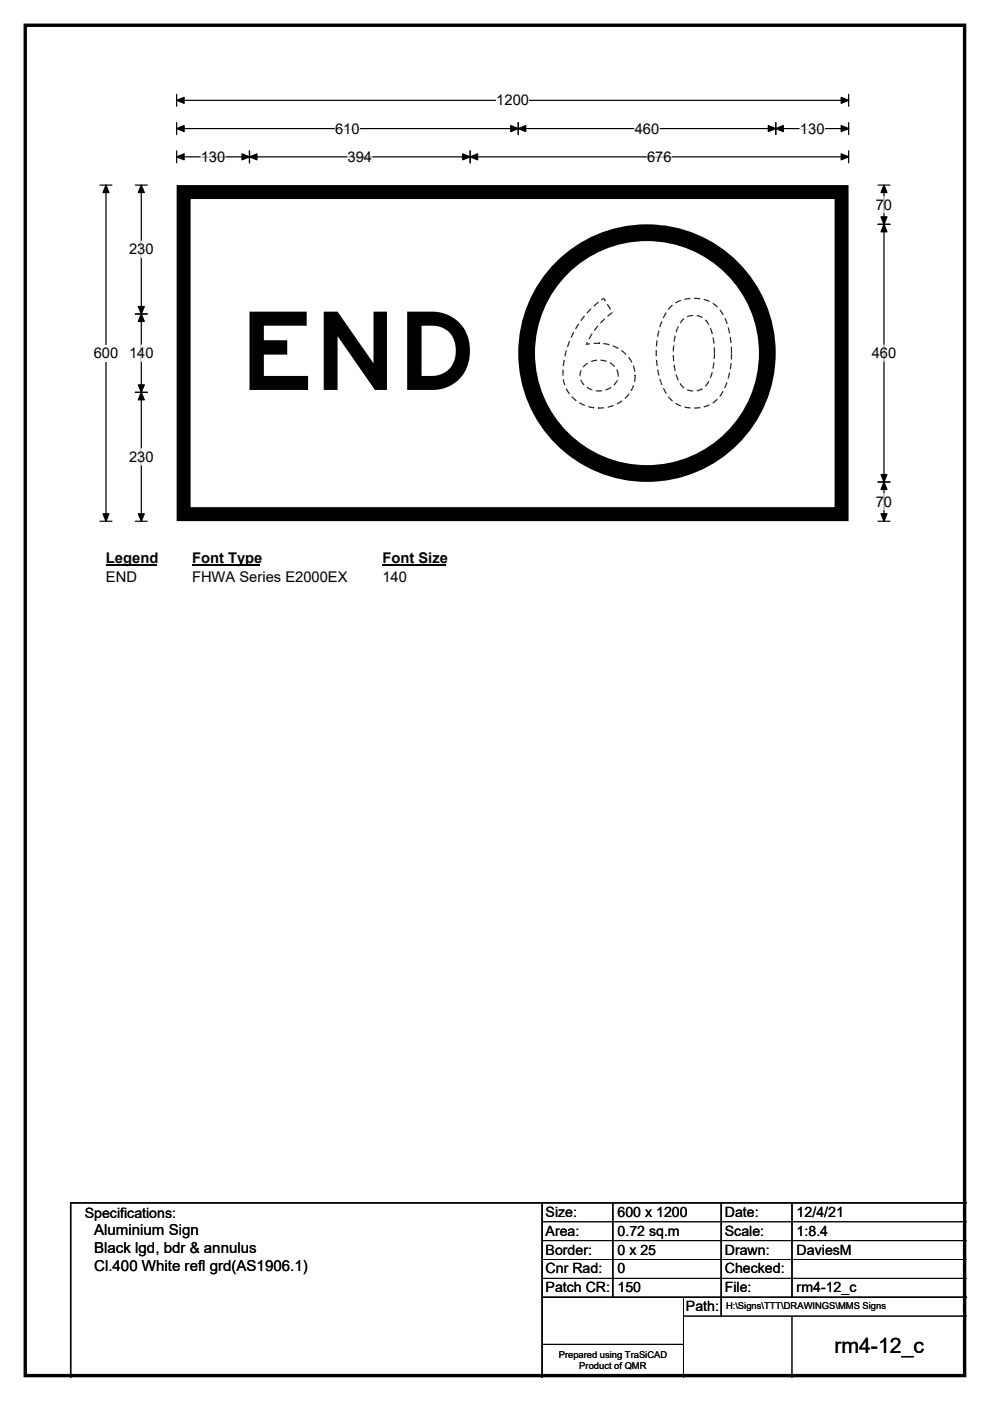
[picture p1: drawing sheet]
<svg xmlns="http://www.w3.org/2000/svg" width="210mm" height="297mm" viewBox="0 0 210 297" stroke-linecap="round" stroke-linejoin="round" font-family="sans-serif">
<path d="M5.4 5.4h199.2v286.3h-199.2z" fill="none" stroke="#000" stroke-width=".72"/>
<path d="M37.5 21.3h142.5M37.5 20v2.5M180 20v2.5" fill="none" stroke="#000" stroke-width=".25"/>
<path d="M37.5 21.3l1.6-.7v1.3zM178.4 20.6l1.6 .7-1.6 .6z" fill="#000" stroke="#000" stroke-width=".25"/>
<path d="M105.3 19.5h6.9v3.5h-6.9z" fill="#fff"/>
<g fill="none" stroke="#000" stroke-width=".25">
<path d="M21.2 39.2h2.5M22.5 39.2v71.3M37.5 27.3h142.5M37.5 26v2.5M37.5 32v2.5M37.5 33.3h142.5M52.9 32v2.5M99.7 32v2.5M109.9 26v2.5M164.5 26v2.5M180 26v2.5M180 32v2.5"/>
<path d="M21.2 110.5h2.5"/>
</g>
<g fill="#000" stroke="#000" stroke-width=".25">
<path d="M22.5 39.2l.6 1.6h-1.3zM37.5 27.3l1.6-.7v1.3zM37.5 33.3l1.6-.7v1.3zM52.9 33.3l1.6-.7v1.3zM51.3 32.6l1.6 .7-1.6 .6zM98.1 32.6l1.6 .7-1.6 .6zM99.7 33.3l1.6-.7v1.3zM109.9 27.3l1.6-.7v1.3zM108.3 26.6l1.6 .7-1.6 .6zM163 26.6l1.5 .7-1.5 .6zM164.5 27.3l1.6-.7v1.3zM178.4 26.6l1.6 .7-1.6 .6z"/>
<path d="M178.4 32.6l1.6 .7-1.6 .6zM21.8 108.9h1.3l-.6 1.6z"/>
</g>
<path d="M42.6 33.3h5.2M71.1 27.3h5.2M73.7 33.3h5.2M134.6 27.3h5.2M137.2 33.3h5.3M169.7 27.3h5.2" fill="none" stroke="#fff" stroke-width=".25"/>
<path d="M19.9 73.2h5.2v3.4h-5.2z" fill="#fff"/>
<path d="M28.7 39.2h2.5M30 39.2v71.3M186.2 39.2h2.6M187.5 39.2v71.3M186.2 47.6h2.6M28.7 66.6h2.5M28.7 83.2h2.5M28.7 110.5h2.5M186.2 110.5h2.6M186.2 102.2h2.6" fill="none" stroke="#000" stroke-width=".25"/>
<path d="M30 39.2l.6 1.6h-1.3zM187.5 39.2l.6 1.6h-1.2zM187.5 47.6l.6 1.5h-1.2zM186.9 46h1.2l-.6 1.6zM30 66.6l.6 1.6h-1.3zM29.3 65h1.3l-.6 1.6zM29.3 81.6h1.3l-.6 1.6zM30 83.2l.6 1.6h-1.3zM29.3 108.9h1.3l-.6 1.6zM186.9 100.6h1.2l-.6 1.6zM187.5 102.2l.6 1.6h-1.2zM186.9 108.9h1.2l-.6 1.6z" fill="#000" stroke="#000" stroke-width=".25"/>
<path d="M30 51.2v3.5M187.5 41.7v3.4M30 73.1v3.5M187.5 73.1v3.5M30 95.1v3.5M187.5 104.6v3.5" fill="none" stroke="#fff" stroke-width=".25"/>
<path d="M22.5 116.5h10.7v3.5h-10.7z" fill="#fff"/>
<path d="M22.5 119.8h10.7" fill="none" stroke="#000" stroke-width=".32"/>
<path d="M40.7 116.5h14.4v3.5h-14.4z" fill="#fff"/>
<path d="M40.7 119.8h14.4" fill="none" stroke="#000" stroke-width=".32"/>
<path d="M81.1 116.5h13.5v3.5h-13.5z" fill="#fff"/>
<path d="M81.1 119.8h13.5" fill="none" stroke="#000" stroke-width=".32"/>
<g fill="#fff">
<path d="M22.5 120.7h6.5v3.5h-6.5z"/>
<path d="M40.7 120.7h32.9v3.5h-32.9z"/>
<path d="M81.1 120.7h5.2v3.5h-5.2z"/>
<path d="M37.5 39.3h142.5v71.2h-142.5z"/>
</g>
<path d="M37.5 39.2h142.5v71.3h-142.5z" fill="none" stroke="#fff" stroke-width=".21"/>
<path d="M38.9 40.7h139.6v68.3h-139.6z" fill="none" stroke="#000" stroke-width="3"/>
<circle cx="137.2" cy="74.8" r="27.3" fill="#fff"/>
<circle cx="137.2" cy="74.9" r="25.5" fill="none" stroke="#000" stroke-width="3.6"/>
<g fill="#221f20">
<path d="M134.6 79.7h.2l-.1 1.3-.2-.1z"/>
<path d="M134.3 81.7l.2 .1-.3 .6-.2-.1z"/>
<path d="M134 82.3l.2 .1-.2 .5-.3-.1z"/>
<path d="M133.3 83.5l.2 .1-.9 1-.1-.2z"/>
<path d="M130.8 85.5l1-.6 .2 .2-1.1 .7z"/>
<path d="M130 85.9l.2 .2z"/>
<path d="M128.9 86.2l1.1-.3 .1 .2-1.1 .3z"/>
<path d="M127 86.4l1.1-.1v.3h-1.1z"/>
<path d="M126.8 86.4h.2v.2h-.2z"/>
<path d="M124.8 86.1l1.2 .2v.3l-1.2-.2z"/>
<path d="M124.1 85.9l-.1 .2z"/>
<path d="M123 85.3l1.1 .6-.1 .2-1.1-.6z"/>
<path d="M121.7 84.3l.6 .6-.1 .2-.7-.6z"/>
<path d="M121.4 84l.3 .3-.2 .2-.3-.3z"/>
<path d="M120 82.5l.2-.2 .7 1.1-.2 .2z"/>
<path d="M119.4 80.5l.2-.1 .3 1.2h-.3z"/>
<path d="M119.3 79.4h.2v.3h-.2z"/>
<path d="M119.3 78.4h.2v1h-.2z"/>
<path d="M119.5 76.3h.3l-.2 1.3h-.2z"/>
<path d="M119.9 74.7h.2l-.1 .9-.3-.1z"/>
<path d="M120 74.3h.3l-.2 .4h-.2z"/>
<path d="M120.7 72.3l.2 .1-.4 1.2-.3-.1z"/>
<path d="M121.6 70.4l.2 .1-.6 1.1-.2-.1z"/>
<path d="M122.6 68.6l.3 .1-.7 1.1-.3-.1z"/>
<path d="M123.8 67l.3 .1-.8 1-.2-.2z"/>
<path d="M124.4 66.3l.2 .2z"/>
<path d="M124.8 65.8l.5-.4 .2 .1-.9 .9-.2-.1z"/>
<path d="M125.9 64.8l1-.8 .1 .2-.9 .8z"/>
<path d="M127.5 63.5l.7-.3-.3 .1 .2 .1-.5 .3z"/>
<path d="M128 63.2h.2z"/>
<path d="M127.9 63.3l.3-.1 .3 .6-.2 .1z"/>
<path d="M128.7 64.6l.2-.2 .7 1.1-.2 .2z"/>
<path d="M128.8 66.9l1-.7 .1 .2-1 .8z"/>
<path d="M128 67.7l.2-.2 .2 .2-.3 .2z"/>
<path d="M128 67.7l.1 .2-.7 .7-.1-.2z"/>
<path d="M126.7 69l.2 .2-.2 .2-.2-.1z"/>
<path d="M126.5 69.3l.2 .1-.5 .8-.3-.2z"/>
<path d="M125.5 70.7l.2 .1-.2 .3-.2-.1z"/>
<path d="M125.3 71l.2 .1-.4 .8-.3-.1z"/>
<path d="M124.5 72.5l.2 .1-.2 .5-.2-.2 .1 .2-.2-.2z"/>
<path d="M124.2 72.9l.2 .2-.3 .1z"/>
<path d="M124.3 72.9l.8-.1 .1 .2-.8 .1z"/>
<path d="M125.9 72.7h.5v.2h-.5z"/>
<path d="M126.4 72.7h.6v.2h-.6z"/>
<path d="M127 72.7h.2v.2h-.2z"/>
<path d="M128 72.7l1.2 .2v.3l-1.2-.2z"/>
<path d="M130 73.2l-.1 .2z"/>
<path d="M130 73.2l1.2 .6-.1 .2-1.1-.6z"/>
<path d="M131.9 74.2l.6 .5-.1 .2-.7-.5z"/>
<path d="M132.5 74.7l.4 .3-.2 .2-.3-.3z"/>
<path d="M133.2 75.8l.2-.2 .7 1.2-.2 .1z"/>
<path d="M134.2 77.6h.3l.3 1.2h-.3z"/>
<path d="M134.6 79.6l.2 .1z"/>
<path d="M130.7 78.4l.2-.1 .1 .2 .3 1.1h-.3z"/>
<path d="M130.7 78.4l.2-.1z"/>
<path d="M130 77.2l.5 .4-.2 .2-.4-.4z"/>
<path d="M129.4 76.8l.6 .4-.1 .2-.6-.4z"/>
<path d="M127.4 76.2l1.3 .3-.1 .2-1.2-.2z"/>
<path d="M125.4 76.5l1.2-.3-.1 .3-1 .2z"/>
<path d="M125.3 76.5h.1l.1 .2-.1 .1z"/>
<path d="M124.1 77.2l.5-.3 .1 .2-.4 .3z"/>
<path d="M123.8 77.6l.3-.4 .2 .2-.5 .5-.2-.1z"/>
<path d="M123.1 78.4l.3 .2-.3 1h-.2z"/>
<path d="M122.9 79.6h.2v.2h-.2z"/>
<path d="M123.1 80.6l.2-.1 .1 .3-.2 .1z"/>
<path d="M123.2 80.9l.2-.1 .6 .7-.2 .2z"/>
<path d="M124.5 82l1 .5-.1 .2-1-.5z"/>
<path d="M125.5 82.5h.2l-.1 .3-.2-.1z"/>
<path d="M126.4 82.7l.6 .1v.2h-.6z"/>
<path d="M127 82.8l.7-.1v.3h-.7z"/>
<path d="M128.4 82.6l.2-.1 .1 .2-.2 .1z"/>
<path d="M128.6 82.5l.9-.5 .2 .3-.9 .4z"/>
<path d="M130.7 80.8l.2 .1-.6 .8-.2-.1z"/>
<path d="M130.8 80.5l.2 .1-.1 .3-.2-.1z"/>
<path d="M131 79.6h.3v.2h-.3z"/>
<path d="M155 74.9h.3l-.1 1.3h-.2z"/>
<path d="M154.9 77h.3l-.1 .6-.2-.1z"/>
<path d="M154.9 77.5l.2 .1-.1 .7h-.3z"/>
<path d="M154.6 79l.3 .1-.3 1-.2-.1z"/>
<path d="M154.4 80l.2 .1v.2h-.3z"/>
<path d="M154.1 81l.2 .1-.5 1.2-.2-.1z"/>
<path d="M153.6 82.2l.2 .1z"/>
<path d="M153.3 82.9l.2 .1-.7 1.1-.2-.2z"/>
<path d="M152.6 83.9l.2 .2z"/>
<path d="M151.1 85.3l1-.8 .2 .2-1.1 .9z"/>
<path d="M150.3 85.8l.1-.1 .2 .3h-.2z"/>
<path d="M149.2 86.1l1.1-.3 .1 .2-1.1 .4z"/>
<path d="M147.2 86.4l1.3-.1v.3h-1.3z"/>
<path d="M145.2 86.2l1.3 .2v.2l-1.4-.2z"/>
<path d="M143.4 85.4l1.1 .6-.1 .2-1.1-.5z"/>
<path d="M143.3 85.4v.3z"/>
<path d="M141.8 84.4l.2-.2 .7 .7-.1 .2z"/>
<path d="M141.7 84.2l.2-.2 .1 .2-.2 .2z"/>
<path d="M140.7 82.5l.2-.1 .5 1-.2 .1z"/>
<path d="M140.6 82.4l.2-.1 .1 .1-.2 .2z"/>
<path d="M140 80.9h.3l.2 .7-.2 .1z"/>
<path d="M139.8 80.4l.3-.1 .2 .6h-.3z"/>
<path d="M139.5 79h.3l.1 .6-.3 .1z"/>
<path d="M139.4 78.4l.2-.1 .2 .7h-.3z"/>
<path d="M139.2 77h.2l.1 .6h-.2z"/>
<path d="M139.1 76.3h.3v.7h-.2z"/>
<path d="M139.1 74.9h.2v.6h-.2z"/>
<path d="M139.1 74.2h.2v.7h-.2z"/>
<path d="M139.2 72.2h.3l-.1 1.2h-.3z"/>
<path d="M139.2 72.1l.3 .1z"/>
<path d="M139.6 70.1h.3l-.3 1.3h-.2z"/>
<path d="M140.3 68.1l.2 .1-.4 1.2-.3-.1z"/>
<path d="M141.2 66.3l.2 .1-.6 1.1-.2-.1z"/>
<path d="M142.3 64.9l.2-.3 .2 .2-.8 .9-.3-.1z"/>
<path d="M143.2 64.1l.8-.4 .1 .3-.8 .3z"/>
<path d="M144 63.7l.4-.1 .1 .2-.4 .2z"/>
<path d="M145.1 63.4l1.3-.2 .1 .2-1.3 .2z"/>
<path d="M147.2 63.1l1.3 .1v.3l-1.3-.1z"/>
<path d="M149.3 63.4l1.3 .4-.2 .2-1.2-.4z"/>
<path d="M151.2 64.2l1.1 .8-.2 .2-1-.8z"/>
<path d="M152.6 65.8l.2-.2 .7 1.1-.2 .1z"/>
<path d="M153.6 67.5l.3-.1 .5 1.2-.3 .1z"/>
<path d="M154.3 69.4h.3l.3 1.3h-.3z"/>
<path d="M154.7 71.5l.3-.1 .2 1.3h-.3z"/>
<path d="M155 73.5h.2l.1 1.3h-.3z"/>
<path d="M151.4 73.6h.2l.1 1.3h-.3z"/>
<path d="M151.1 71.6h.3l.2 1.2-.3 .1z"/>
<path d="M150.6 69.6h.2l.4 1.2h-.2z"/>
<path d="M150.1 68.7l.2-.2 .2 .3-.3 .1z"/>
<path d="M149.7 67.7l.6 .8-.2 .2-.6-.8z"/>
<path d="M149 67.2l-.1 .2z"/>
<path d="M147.8 66.8l1.2 .4-.1 .2-1.1-.3z"/>
<path d="M145.9 66.9l1.1-.1v.2l-1 .2z"/>
<path d="M145.7 67l.2-.1 .1 .3-.2 .1z"/>
<path d="M145 67.4l.1 .3z"/>
<path d="M144.9 67.5h.1l.1 .2-.7 .8-.2-.2z"/>
<path d="M144.2 68.3l.2 .2v.1l-.3-.1z"/>
<path d="M143.7 69.2l.3 .1-.2 .4-.2-.1z"/>
<path d="M143.6 69.6l.2 .1-.3 .8-.2-.1z"/>
<path d="M143.1 71.1l.2 .1-.1 .9h-.3z"/>
<path d="M142.9 72.1h.3l-.1 .4-.2-.1z"/>
<path d="M142.8 73.2h.2v.3h-.3z"/>
<path d="M142.7 73.5h.3l-.1 1h-.2z"/>
<path d="M142.7 75.3h.2l.1 1.3h-.2z"/>
<path d="M142.9 77.4l.2-.1 .2 1.1h-.3z"/>
<path d="M143 78.4h.3v.2l-.2 .1z"/>
<path d="M143.3 79.4h.2l.2 .5-.2 .1z"/>
<path d="M143.5 80l.2-.1 .3 .7h-.3z"/>
<path d="M144.1 81.4l.2-.2 .9 .9-.2 .3z"/>
<path d="M145.8 82.5l1.2 .3v.2l-1.3-.2z"/>
<path d="M147.8 82.7l1.1-.4 .2 .2-1.3 .5z"/>
<path d="M150.2 80.8l.3 .1-.8 1.1-.2-.2z"/>
<path d="M150.6 80l.2 .2z"/>
<path d="M150.9 79l.3 .1-.4 1-.2-.1z"/>
<path d="M150.9 78.9l.3 .1z"/>
<path d="M151.2 77.7h.2l-.1 .5-.2-.1z"/>
<path d="M151.3 76.9h.3l-.2 .8h-.2z"/>
<path d="M151.4 74.9h.3l-.1 1.2h-.2z"/>
</g>
<path d="M115 255v37M130 255v20M153 255v24M168 255v20M205 255h-190v37M115 275h90" fill="none" stroke="#000" stroke-width=".3"/>
<path d="M115 259h90M115 263h90M115 267h90M115 271h90M145 279h60M145 275v17M168 279v13M115 285h30" fill="none" stroke="#000" stroke-width=".21"/>
<text font-size="23.1" x="50.8" y="82.7">END</text>
<text font-size="4.5" x="177" y="286.9">rm4-12_c</text>
<g font-size="3.2">
<text x="20" y="261.9">Aluminium Sign</text>
<text x="20" y="265.7">Black lgd, bdr &amp; annulus</text>
<text x="20" y="269.6">Cl.400 White refl grd(AS1906.1)</text>
</g>
<g font-size="3.1">
<text x="105.3" y="22.3">1200</text>
<text x="71.1" y="28.3">610</text>
<text x="134.6" y="28.3">460</text>
<text x="169.7" y="28.3">130</text>
<text x="42.6" y="34.3">130</text>
<text x="73.7" y="34.3">394</text>
<text x="137.2" y="34.3">676</text>
<text x="185.8" y="44.4">70</text>
<text x="27.4" y="54">230</text>
<text x="19.9" y="75.9">600</text>
<text x="27.4" y="75.9">140</text>
<text x="184.9" y="75.9">460</text>
<text x="27.4" y="97.9">230</text>
<text x="185.8" y="107.4">70</text>
<text x="22.5" y="119.3">Legend</text>
<text x="40.7" y="119.3">Font Type</text>
<text x="81.1" y="119.3">Font Size</text>
<text x="22.5" y="123.5">END</text>
<text x="40.7" y="123.5">FHWA Series E2000EX</text>
<text x="81.1" y="123.5">140</text>
</g>
<g font-size="3">
<text x="115.7" y="258">Size:</text>
<text x="131" y="258">600 x 1200</text>
<text x="153.7" y="258">Date:</text>
<text x="169" y="258">12/4/21</text>
<text x="18" y="258.2">Specifications:</text>
<text x="115.7" y="262">Area:</text>
<text x="131" y="262">0.72 sq.m</text>
<text x="153.7" y="262">Scale:</text>
<text x="169" y="262">1:8.4</text>
<text x="115.7" y="266">Border:</text>
<text x="115.7" y="270">Cnr Rad:</text>
<text x="131" y="266">0 x 25</text>
<text x="131" y="270">0</text>
<text x="153.7" y="266">Drawn:</text>
<text x="153.7" y="270">Checked:</text>
<text x="169" y="266">DaviesM</text>
<text x="115.7" y="274">Patch CR:</text>
<text x="131" y="274">150</text>
<text x="153.7" y="274">File:</text>
<text x="169" y="274">rm4-12_c</text>
<text x="145.5" y="278">Path:</text>
</g>
<g font-size="2">
<text x="154" y="277.6">H:\Signs\TTT\DRAWINGS\MMS Signs</text>
<text x="118.5" y="287.8">Prepared using TraSiCAD</text>
<text x="122.9" y="290.2">Product of QMR</text>
</g>
</svg>
